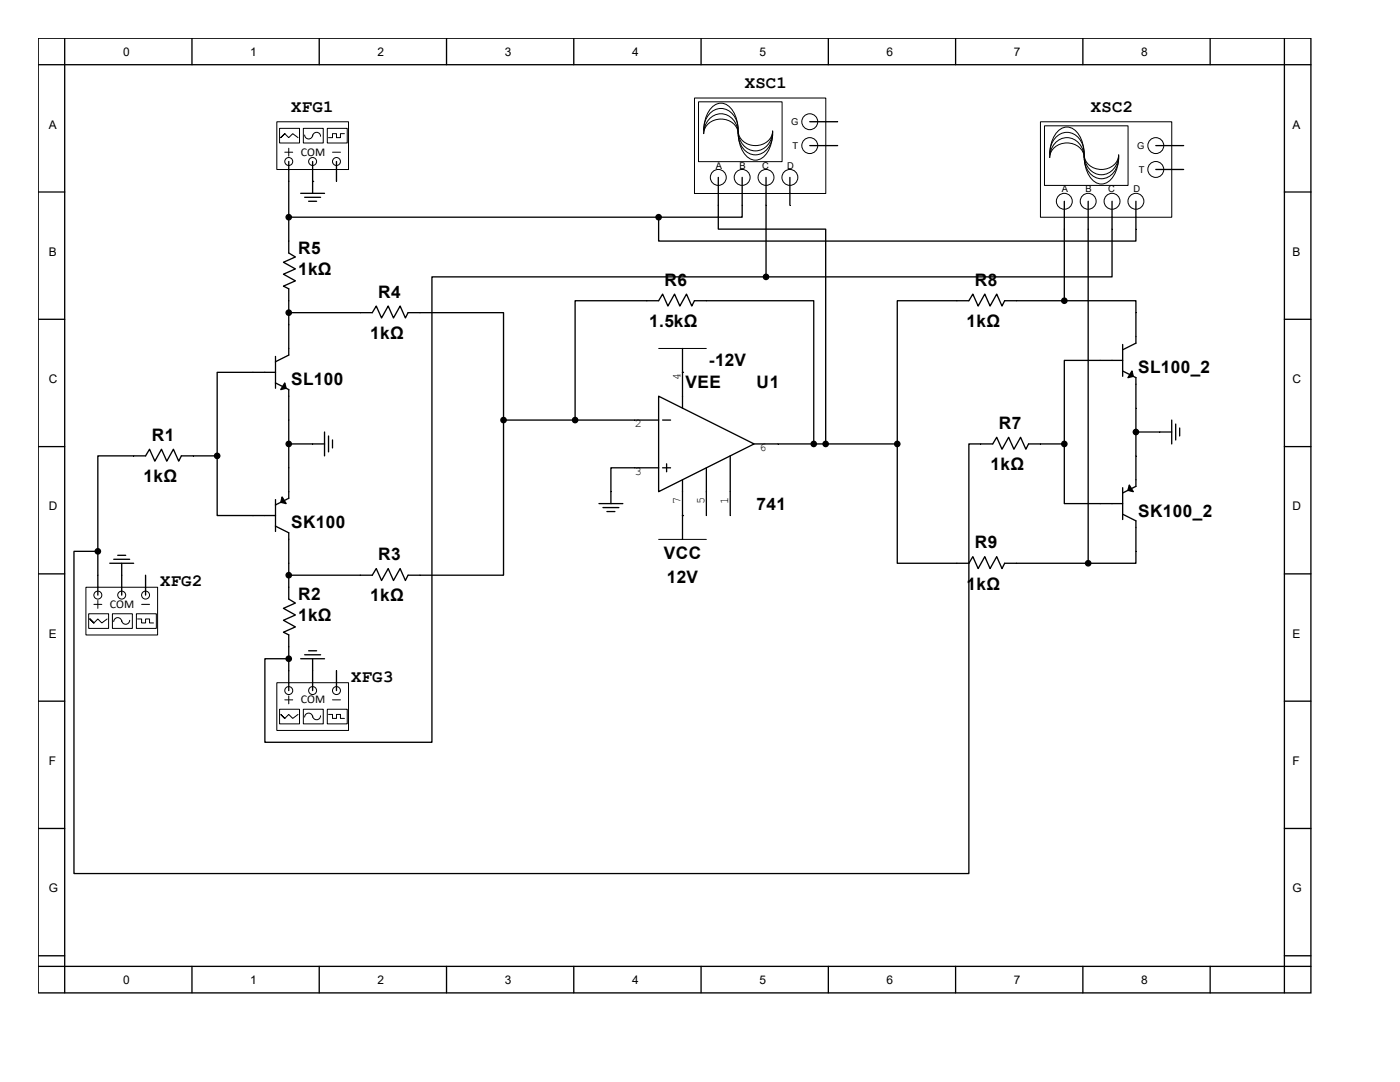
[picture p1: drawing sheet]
<svg xmlns="http://www.w3.org/2000/svg" width="279mm" height="216mm" viewBox="0 0 279 216" stroke-linecap="round" stroke-linejoin="round" font-family="sans-serif">
<g fill="none" stroke="#000" stroke-width=".26">
<path d="M7.6 7.6h254v190.5h-254zM7.6 12.9h254M12.9 7.6v190.5M38.3 7.6v5.3M63.7 7.6v5.3M89.1 7.6v5.3M114.5 7.6v5.3M139.9 7.6v5.3M165.3 7.6v5.3M190.7 7.6v5.3M216.1 7.6v5.3M241.5 7.6v5.3"/>
<path d="M256.3 7.6v190.5M7.6 38.3h5.3M60 38.6h4.8M60.8 39.4h3.2M62.4 36.2v2.4M256.3 38.3h5.3M57.6 48.1v2.4l1.3 .8-2.3 1 2.3 1.4-2.3 1 2.3 1.3-2.3 1.1 1 .5v13.3l-2.6 1.3M61.6 40.2h1.6M7.6 63.7h5.3M55 74.3h-11.7v16.7M55 71.1v6.4M55 76.4l2.6 1.3v21.7l-2.6 1.4"/>
<path d="M57.6 62.4h16.7l.8-1.3 1 2.3 1.4-2.3 1 2.3 1.4-2.3 1 2.3 .5-1h2.4M129.1 60h2.3l.8-1.3 1.1 2.4 1.3-2.4 1.1 2.4 1.3-2.4 1.1 2.4 .5-1.1h2.4M131.4 79.1l19.1 9.5-19.1 9.5zM136.2 74.3v7.1M256.3 63.7h5.3M7.6 89.1h5.3M26.7 91h2.4l.7-1.4 1.1 2.4 1.3-2.4 1.1 2.4 1.3-2.4 1.1 2.4 .5-1h7.1M43.3 91v11.9h11.7M55 99.7v6.3M57.6 88.6h7.2M64.8 86.2v4.8M65.6 87v3.2"/>
<path d="M66.4 87.8v1.6M121.9 98.1v2.4M126.7 93.3h4.7M126.7 83.8h4.7M132.2 93.3h1.6M132.2 83.8h1.6M133 92.6v1.5M136.2 95.7v7.2M141 93.3v9.6M145.7 91v11.9M150.5 88.6h4.8M256.3 89.1h5.3"/>
<path d="M7.6 114.5h5.3M21.9 112.4h4.8M22.7 111.6h3.2M23.5 110.8h1.6M24.3 112.4v2.4M55 105l2.6 1.3v13.2l1.3 .8-2.3 1.1 2.3 1.3-2.3 1.1 2.3 1.3-2.3 1.1 1 .5v2.4M57.6 114.8h16.7l.8-1.3 1 2.3 1.4-2.3 1 2.3 1.4-2.3 1 2.3 .5-1h2.4M119.5 100.5h4.8M120.3 101.3h3.2M121.1 102.1h1.6M256.3 114.5h5.3M7.6 139.9h5.3"/>
<path d="M60 131.4h4.8M60.8 130.7h3.2M61.6 129.9h1.6M62.4 131.4v2.4M256.3 139.9h5.3M7.6 165.3h5.3M256.3 165.3h5.3M7.6 190.7h5.3M7.6 192.8h254M38.3 192.8v5.3M63.7 192.8v5.3M89.1 192.8v5.3"/>
<path d="M114.5 192.8v5.3M139.9 192.8v5.3M165.3 192.8v5.3M190.7 192.8v5.3M216.1 192.8v5.3M241.5 192.8v5.3M256.3 190.7h5.3"/>
</g>
<g fill="#000" stroke="#000" stroke-width=".26">
<path d="M56.8 76.4l.3 1.1-1.1 .2zM56.3 99.2l.8 1.3-1.1-.3z"/>
<circle cx="57.6" cy="62.4" r=".53"/>
<circle cx="43.3" cy="91" r=".53"/>
<circle cx="57.6" cy="88.6" r=".53"/>
<circle cx="57.6" cy="114.8" r=".53"/>
</g>
<path d="M55.3 24.3h14.3v9.5h-14.3z" fill="#fff"/>
<path d="M55.2 24.3h14.4v9.5h-14.4z" fill="none" stroke="#000" stroke-width=".2"/>
<circle cx="57.6" cy="32.2" r=".79" fill="#fff" stroke="#000" stroke-width=".2"/>
<path d="M57.6 32.2v1.6" fill="none" stroke="#000" stroke-width=".26"/>
<path d="M56.8 30.4h1.6" fill="none" stroke="#000" stroke-width=".2"/>
<circle cx="62.4" cy="32.2" r=".79" fill="#fff" stroke="#000" stroke-width=".2"/>
<path d="M62.4 32.2v1.6" fill="none" stroke="#000" stroke-width=".26"/>
<circle cx="67.2" cy="32.2" r=".79" fill="#fff" stroke="#000" stroke-width=".2"/>
<path d="M57.6 29.6v1.6M66.4 30.4h1.5" fill="none" stroke="#000" stroke-width=".2"/>
<path d="M67.2 32.2v1.6" fill="none" stroke="#000" stroke-width=".26"/>
<path d="M55.8 25.7h4v2.8h-4z" fill="#fff"/>
<path d="M55.8 25.6h4v2.9h-4zM56 27.5l.8-.8-.8 .8 .8-.8 .8 .8 .8-.8 1.1 .8" fill="none" stroke="#000" stroke-width=".2"/>
<path d="M60.6 25.7h3.9v2.8h-3.9z" fill="#fff"/>
<path d="M60.5 25.6h4v2.9h-4zM60.8 26.9a.79 .79 0 0 0 .8 .8 .79 .79 0 0 0 .8-.8M62.4 27.2a.79 .79 0 0 1 .8-.8 .79 .79 0 0 1 .8 .8" fill="none" stroke="#000" stroke-width=".2"/>
<path d="M65.4 25.7h3.9v2.8h-3.9z" fill="#fff"/>
<path d="M65.3 25.6h4v2.9h-4zM68.7 26.7h-.8v.8h-.7v-.8h-.8v.8h-.8" fill="none" stroke="#000" stroke-width=".2"/>
<path d="M57.6 33.8v2.4M62.4 33.8v2.4M67.2 33.8v2.4" fill="none" stroke="#000" stroke-width=".26"/>
<path d="M17.2 117.2h14.3v9.5h-14.3z" fill="#fff"/>
<path d="M17.1 117.2h14.4v9.5h-14.4z" fill="none" stroke="#000" stroke-width=".2"/>
<circle cx="19.5" cy="118.7" r=".79" fill="#fff" stroke="#000" stroke-width=".2"/>
<path d="M19.5 117.2v1.5" fill="none" stroke="#000" stroke-width=".26"/>
<path d="M18.7 120.6h1.6" fill="none" stroke="#000" stroke-width=".2"/>
<circle cx="24.3" cy="118.7" r=".79" fill="#fff" stroke="#000" stroke-width=".2"/>
<path d="M24.3 117.2v1.5" fill="none" stroke="#000" stroke-width=".26"/>
<circle cx="29.1" cy="118.7" r=".79" fill="#fff" stroke="#000" stroke-width=".2"/>
<path d="M19.5 119.8v1.6M28.3 120.6h1.5" fill="none" stroke="#000" stroke-width=".2"/>
<path d="M29.1 117.2v1.5" fill="none" stroke="#000" stroke-width=".26"/>
<path d="M17.7 122.5h4v2.9h-4z" fill="#fff"/>
<path d="M17.7 122.5h4v2.9h-4zM17.9 123.5l.8 .8-.8-.8 .8 .8 .8-.8 .8 .8 1.1-.8" fill="none" stroke="#000" stroke-width=".2"/>
<path d="M22.5 122.5h3.9v2.9h-3.9z" fill="#fff"/>
<path d="M22.4 122.5h4v2.9h-4zM22.7 124a.79 .79 0 0 1 .8-.8 .79 .79 0 0 1 .8 .8M24.3 123.8a.79 .79 0 0 0 .8 .8 .79 .79 0 0 0 .8-.8" fill="none" stroke="#000" stroke-width=".2"/>
<path d="M27.3 122.5h3.9v2.9h-3.9z" fill="#fff"/>
<path d="M27.2 122.5h4v2.9h-4zM27.5 123.5h.8v.8h.8v-.8h.7v.8h.8" fill="none" stroke="#000" stroke-width=".2"/>
<path d="M19.5 114.8v2.4M24.3 114.8v2.4M29.1 114.8v2.4" fill="none" stroke="#000" stroke-width=".26"/>
<path d="M55.3 136.3h14.3v9.5h-14.3z" fill="#fff"/>
<path d="M55.2 136.2h14.4v9.6h-14.4z" fill="none" stroke="#000" stroke-width=".2"/>
<circle cx="57.6" cy="137.8" r=".79" fill="#fff" stroke="#000" stroke-width=".2"/>
<path d="M57.6 136.2v1.6" fill="none" stroke="#000" stroke-width=".26"/>
<path d="M56.8 139.6h1.6" fill="none" stroke="#000" stroke-width=".2"/>
<circle cx="62.4" cy="137.8" r=".79" fill="#fff" stroke="#000" stroke-width=".2"/>
<path d="M62.4 136.2v1.6" fill="none" stroke="#000" stroke-width=".26"/>
<circle cx="67.2" cy="137.8" r=".79" fill="#fff" stroke="#000" stroke-width=".2"/>
<path d="M57.6 138.9v1.5M66.4 139.6h1.5" fill="none" stroke="#000" stroke-width=".2"/>
<path d="M67.2 136.2v1.6" fill="none" stroke="#000" stroke-width=".26"/>
<path d="M55.8 141.6h4v2.8h-4z" fill="#fff"/>
<path d="M55.8 141.5h4v2.9h-4zM56 142.6l.8 .8-.8-.8 .8 .8 .8-.8 .8 .8 1.1-.8" fill="none" stroke="#000" stroke-width=".2"/>
<path d="M60.6 141.6h3.9v2.8h-3.9z" fill="#fff"/>
<path d="M60.5 141.5h4v2.9h-4zM60.8 143.1a.79 .79 0 0 1 .8-.8 .79 .79 0 0 1 .8 .8M62.4 142.8a.79 .79 0 0 0 .8 .8 .79 .79 0 0 0 .8-.8" fill="none" stroke="#000" stroke-width=".2"/>
<path d="M65.4 141.6h3.9v2.8h-3.9z" fill="#fff"/>
<path d="M131.4 69.5h9.6M131.4 107.6h9.6M65.3 141.5h4v2.9h-4zM65.6 142.6h.8v.8h.8v-.8h.7v.8h.8" fill="none" stroke="#000" stroke-width=".2"/>
<g fill="none" stroke="#000" stroke-width=".26">
<path d="M62.4 36.2h.1M83.8 62.4h16.7v21.4M129.1 60h-14.3v23.8M136.2 74.3h.1M136.2 69.5v4.8M141 60h21.4v28.6h-7.1M100.5 83.8v31h-16.7M100.5 83.8h26.2M126.7 93.3h-4.8v4.8M136.2 102.9h.1M136.2 102.9v4.7M57.6 133.8v2.4"/>
<path d="M62.4 133.8v2.4M67.2 133.8v2.4"/>
</g>
<g fill="#000" stroke="#000" stroke-width=".26">
<circle cx="100.5" cy="83.8" r=".53"/>
<circle cx="114.8" cy="83.8" r=".53"/>
<circle cx="162.4" cy="88.6" r=".53"/>
</g>
<path d="M138.6 19.6h26.2v19h-26.2z" fill="#fff"/>
<path d="M138.6 19.6h26.2v19h-26.2z" fill="none" stroke="#000" stroke-width=".2"/>
<circle cx="143.4" cy="35.4" r="1.59" fill="#fff" stroke="#000" stroke-width=".2"/>
<path d="M143.4 35.4v3.2" fill="none" stroke="#000" stroke-width=".26"/>
<circle cx="148.1" cy="35.4" r="1.59" fill="#fff" stroke="#000" stroke-width=".2"/>
<path d="M148.1 35.4v3.2" fill="none" stroke="#000" stroke-width=".26"/>
<circle cx="161.6" cy="24.3" r="1.59" fill="#fff" stroke="#000" stroke-width=".2"/>
<path d="M161.6 24.3h3.2" fill="none" stroke="#000" stroke-width=".26"/>
<circle cx="161.6" cy="29.1" r="1.59" fill="#fff" stroke="#000" stroke-width=".2"/>
<path d="M161.6 29.1h3.2" fill="none" stroke="#000" stroke-width=".26"/>
<path d="M139.4 20.4h16.7v11.9h-16.7z" fill="#fff"/>
<path d="M139.4 20.3h16.7v12h-16.7zM140.4 26.1a6.3 6.3 0 0 1 2.3-5.2 2.49 2.49 0 0 1 3.4 1 7.1 7.1 0 0 1 1.2 4.2" fill="none" stroke="#000" stroke-width=".2"/>
<circle cx="152.9" cy="35.4" r="1.59" fill="#fff" stroke="#000" stroke-width=".2"/>
<path d="M152.9 35.4v3.2" fill="none" stroke="#000" stroke-width=".26"/>
<circle cx="157.6" cy="35.4" r="1.59" fill="#fff" stroke="#000" stroke-width=".2"/>
<g fill="none" stroke="#000" stroke-width=".26">
<path d="M57.6 36.2v11.9M143.4 38.6v2.4M148.1 38.6v2.4M152.9 38.6v2.4M157.6 35.4v5.6M164.8 24.3h2.4M164.8 29.1h2.4M224 71.9h-11.6v16.7M224 68.7v6.4M224 74l2.7 1.4v21.6l-2.7 1.4M226.7 62.4v6.1l-2.7 1.3M212.4 88.6h-7.1l-.6 1-1-2.3-1.3 2.3-1.1-2.3-1.3 2.3-1.1-2.3-.8 1.3h-4.7v85.7h-178.6v-64.3h4.7v4.8"/>
<path d="M212.4 88.6v11.9h11.6M224 97.3v6.4M226.7 86.2h7.1M233.8 83.8v4.8M234.6 84.6v3.2M235.4 85.4v1.6M224 102.6l2.7 1.3v6.1"/>
</g>
<path d="M140.4 25.9a3.9 3.9 0 0 1 3.5-4.3 3.9 3.9 0 0 1 3.4 4.3M141.4 23.9a3.2 3.2 0 0 1 5.6 1.2l.3 1.6a3.5 3.5 0 0 0-5.3-2.4 2.86 2.86 0 0 0-1.6 2.4 4.3 4.3 0 0 1 1-2.8zM147.3 26.4a6.3 6.3 0 0 0 2.3 5.2 2.49 2.49 0 0 0 3.4-.9 7.1 7.1 0 0 0 1.2-4.3M147.3 26.7a3.9 3.9 0 0 0 3.5 4.2 3.9 3.9 0 0 0 3.4-4.2M147.3 26.1a3.5 3.5 0 0 0 5.4 2.5 2.86 2.86 0 0 0 1.5-2.5 3.5 3.5 0 0 1-1.6 3.4 3.5 3.5 0 0 1-3.8-.1 4.1 4.1 0 0 1-1.5-3.3z" fill="none" stroke="#000" stroke-width=".2"/>
<g fill="#000" stroke="#000" stroke-width=".26">
<path d="M225.9 74l.3 1.1-1.1 .3zM225.4 96.8l.8 1.3-1.1-.3z"/>
<circle cx="57.6" cy="43.3" r=".53"/>
<circle cx="212.4" cy="88.6" r=".53"/>
<circle cx="226.7" cy="86.2" r=".53"/>
<circle cx="19.5" cy="110" r=".53"/>
</g>
<path d="M207.7 24.3h26.1v19h-26.1z" fill="#fff"/>
<path d="M207.6 24.3h26.2v19h-26.2z" fill="none" stroke="#000" stroke-width=".2"/>
<circle cx="212.4" cy="40.2" r="1.59" fill="#fff" stroke="#000" stroke-width=".2"/>
<path d="M212.4 40.2v3.1" fill="none" stroke="#000" stroke-width=".26"/>
<circle cx="217.2" cy="40.2" r="1.59" fill="#fff" stroke="#000" stroke-width=".2"/>
<path d="M217.2 40.2v3.1" fill="none" stroke="#000" stroke-width=".26"/>
<circle cx="230.7" cy="29.1" r="1.59" fill="#fff" stroke="#000" stroke-width=".2"/>
<path d="M230.7 29.1h3.1" fill="none" stroke="#000" stroke-width=".26"/>
<circle cx="230.7" cy="33.8" r="1.59" fill="#fff" stroke="#000" stroke-width=".2"/>
<path d="M230.7 33.8h3.1" fill="none" stroke="#000" stroke-width=".26"/>
<path d="M208.5 25.1h16.6v11.9h-16.6z" fill="#fff"/>
<path d="M208.4 25.1h16.7v11.9h-16.7zM209.5 30.9a6.3 6.3 0 0 1 2.2-5.2 2.49 2.49 0 0 1 3.5 1 7.1 7.1 0 0 1 1.2 4.2" fill="none" stroke="#000" stroke-width=".2"/>
<circle cx="221.9" cy="40.2" r="1.59" fill="#fff" stroke="#000" stroke-width=".2"/>
<path d="M221.9 40.2v3.1" fill="none" stroke="#000" stroke-width=".26"/>
<circle cx="226.7" cy="40.2" r="1.59" fill="#fff" stroke="#000" stroke-width=".2"/>
<g fill="none" stroke="#000" stroke-width=".26">
<path d="M233.8 29.1h2.4M233.8 33.8h2.4M57.6 43.3h73.8M143.4 41v4.7h21.4v42.9M148.1 41v2.3h-16.7M152.9 55.2h-66.7v92.9h-33.3v-16.7h4.7M152.9 41v14.2M212.4 43.3v16.7M217.2 43.3v69.1M221.9 43.3v11.9h-69M226.7 40.2v7.9h-95.3v-4.8M212.4 60h-11.9l-.5 1.1-1.1-2.4-1.3 2.4-1.1-2.4-1.3 2.4-1-2.4-.8 1.3h-14.3v28.6"/>
<path d="M212.4 60h14.3v2.4M26.7 91h-7.2v19M162.4 88.6h16.7M179.1 88.6v23.8h14.3l.8-1.3 1 2.4 1.3-2.4 1.1 2.4 1.3-2.4 1.1 2.4 .5-1.1h16.7M226.7 110v2.4h-9.5M57.6 129.1v4.7"/>
</g>
<path d="M209.5 30.6a3.9 3.9 0 0 1 3.4-4.2 3.9 3.9 0 0 1 3.5 4.2M210.5 28.6a3.2 3.2 0 0 1 5.6 1.3l.3 1.5a3.5 3.5 0 0 0-5.4-2.4 2.86 2.86 0 0 0-1.5 2.4 4.3 4.3 0 0 1 1-2.8zM216.4 31.2a6.3 6.3 0 0 0 2.2 5.2 2.49 2.49 0 0 0 3.4-1 7.1 7.1 0 0 0 1.3-4.2M216.4 31.4a3.9 3.9 0 0 0 3.4 4.3 3.9 3.9 0 0 0 3.5-4.3M216.4 30.9a3.5 3.5 0 0 0 5.3 2.4 2.86 2.86 0 0 0 1.6-2.4 3.5 3.5 0 0 1-1.7 3.4 3.5 3.5 0 0 1-3.7-.1 4.1 4.1 0 0 1-1.5-3.3z" fill="none" stroke="#000" stroke-width=".2"/>
<g fill="#000" stroke="#000" stroke-width=".26">
<circle cx="131.4" cy="43.3" r=".53"/>
<circle cx="152.9" cy="55.2" r=".53"/>
<circle cx="212.4" cy="60" r=".53"/>
<circle cx="164.8" cy="88.6" r=".53"/>
<circle cx="179.1" cy="88.6" r=".53"/>
<circle cx="217.2" cy="112.4" r=".53"/>
<circle cx="57.6" cy="131.4" r=".53"/>
</g>
<g font-size="3.4">
<text x="148.6" y="17.6">XSC1</text>
<text x="58.1" y="22.4">XFG1</text>
<text x="217.7" y="22.4">XSC2</text>
<text x="59.5" y="50.7">R5</text>
<text x="59.5" y="54.9">1kΩ</text>
<text x="75.5" y="59.4">R4</text>
<text x="132.6" y="57.1">R6</text>
<text x="194.6" y="57.1">R8</text>
<text x="129.5" y="65.2">1.5kΩ</text>
<text x="192.9" y="65.2">1kΩ</text>
<text x="73.9" y="67.6">1kΩ</text>
<text x="58.1" y="76.9">SL100</text>
<text x="136.8" y="77.4">VEE</text>
<text x="141.4" y="72.9">-12V</text>
<text x="151" y="77.4">U1</text>
<text x="227.2" y="74.5">SL100_2</text>
<text x="30.3" y="88">R1</text>
<text x="199.3" y="85.6">R7</text>
<text x="197.7" y="93.8">1kΩ</text>
<text x="28.6" y="96.2">1kΩ</text>
<text x="151" y="101.8">741</text>
<text x="58.1" y="105.5">SK100</text>
<text x="227.2" y="103.1">SK100_2</text>
<text x="75.5" y="111.8">R3</text>
<text x="132.5" y="111.5">VCC</text>
<text x="194.6" y="109.4">R9</text>
<text x="32" y="116.8">XFG2</text>
<text x="59.5" y="119.8">R2</text>
<text x="133.1" y="116.3">12V</text>
<text x="192.9" y="117.6">1kΩ</text>
<text x="59.5" y="124">1kΩ</text>
<text x="73.9" y="120">1kΩ</text>
<text x="70.1" y="136.1">XFG3</text>
</g>
<g font-size="2.4">
<text x="24.6" y="11.1">0</text>
<text x="50" y="11.1">1</text>
<text x="75.4" y="11.1">2</text>
<text x="100.8" y="11.1">3</text>
<text x="126.2" y="11.1">4</text>
<text x="151.6" y="11.1">5</text>
<text x="177" y="11.1">6</text>
<text x="202.4" y="11.1">7</text>
<text x="227.8" y="11.1">8</text>
<text x="9.7" y="25.7">A</text>
<text x="257.9" y="25.7">A</text>
<text x="60" y="31.1">COM</text>
<text x="9.7" y="51.1">B</text>
<text x="257.9" y="51.1">B</text>
<text x="9.7" y="76.5">C</text>
<text x="135.8" y="75.8" transform="rotate(-90 135.8 75.8)">4</text>
<text x="257.9" y="76.5">C</text>
<text x="126.7" y="85.2">2</text>
<text x="151.6" y="90">6</text>
<text x="126.7" y="94.7">3</text>
<text x="9.7" y="101.9">D</text>
<text x="135.8" y="100.6" transform="rotate(-90 135.8 100.6)">7</text>
<text x="140.6" y="100.6" transform="rotate(-90 140.6 100.6)">5</text>
<text x="145.3" y="100.6" transform="rotate(-90 145.3 100.6)">1</text>
<text x="257.9" y="101.9">D</text>
<text x="21.9" y="121.2">COM</text>
<text x="9.7" y="127.3">E</text>
<text x="257.9" y="127.3">E</text>
<text x="60" y="140.3">COM</text>
<text x="9.7" y="152.7">F</text>
<text x="257.9" y="152.7">F</text>
<text x="9.7" y="178.1">G</text>
<text x="257.9" y="178.1">G</text>
<text x="24.6" y="196.3">0</text>
<text x="50" y="196.3">1</text>
<text x="75.4" y="196.3">2</text>
<text x="100.8" y="196.3">3</text>
<text x="126.2" y="196.3">4</text>
<text x="151.6" y="196.3">5</text>
<text x="177" y="196.3">6</text>
<text x="202.4" y="196.3">7</text>
<text x="227.8" y="196.3">8</text>
</g>
<g font-size="1.9">
<text x="157.9" y="24.9">G</text>
<text x="158.2" y="29.7">T</text>
<text x="226.9" y="29.7">G</text>
<text x="142.8" y="33.7">A</text>
<text x="147.6" y="33.7">B</text>
<text x="152.1" y="33.7">C</text>
<text x="157.1" y="33.7">D</text>
<text x="227.2" y="34.5">T</text>
<text x="211.9" y="38.4">A</text>
<text x="216.7" y="38.4">B</text>
<text x="221.2" y="38.4">C</text>
<text x="226.2" y="38.4">D</text>
</g>
</svg>
